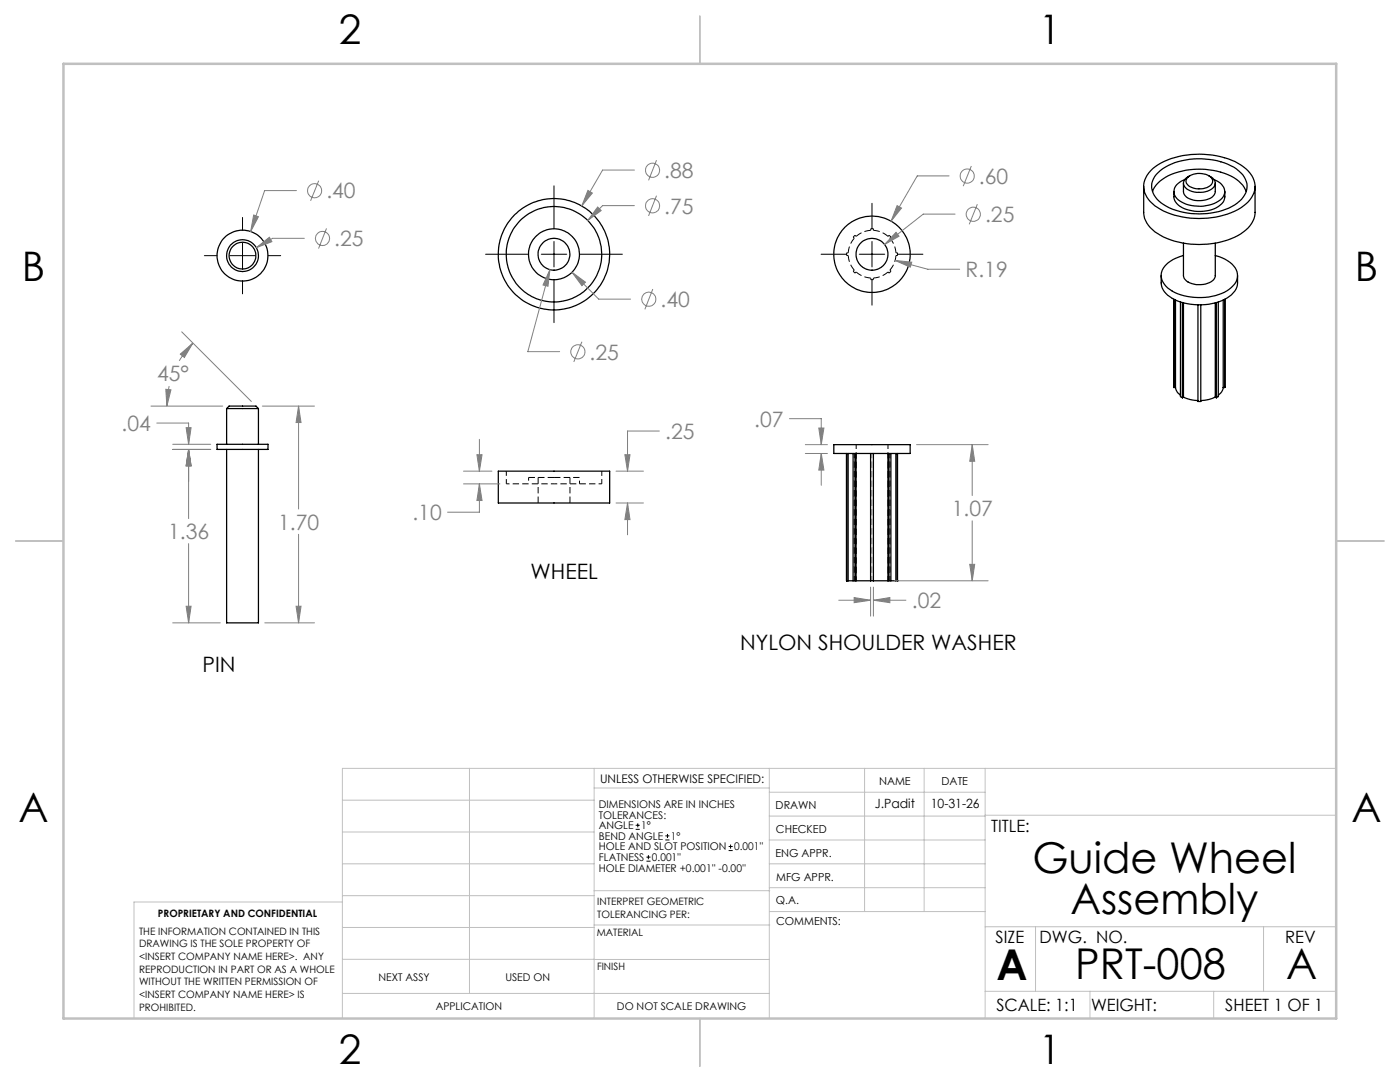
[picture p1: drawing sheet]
<svg xmlns="http://www.w3.org/2000/svg" width="279mm" height="216mm" viewBox="0 0 279 216" stroke-linecap="round" stroke-linejoin="round" font-family="sans-serif">
<g fill="none" stroke="#000" stroke-width=".25">
<path d="M228.2 37.2v5.2a5.4 5.4 0 0 0 3.4 4.6 17.2 17.2 0 0 0 16-.3 5.3 5.3 0 0 0 2.9-4.3v-5.2M230 38.2a7.6 7.6 0 0 1 5.9-4.1 14.1 14.1 0 0 1 11.3 2l.8 .8 .7 1.3M230 33.7a16.2 16.2 0 0 1 14.3-2.2 8.3 8.3 0 0 1 6 4.5 4.8 4.8 0 0 1-2.7 5.5 17 17 0 0 1-17.1-.4 4.4 4.4 0 0 1-.9-7zM230.8 34.8a11.6 11.6 0 0 1 9-3.1 11.4 11.4 0 0 1 8.2 3.2 3.7 3.7 0 0 1-1.1 5.6 14.6 14.6 0 0 1-13.5 1 5.2 5.2 0 0 1-3.6-4.5l.2-.9zM234.3 38.2v1.1a3.1 3.1 0 0 0 2.5 2.5 7.3 7.3 0 0 0 7-1.2l.6-.9v-1.5M236.2 36.5v1.7a2.06 2.06 0 0 0 2 1.7 4.4 4.4 0 0 0 4.1-1l.2-.6v-1.8M236.5 35.8a2.57 2.57 0 0 0-2.1 3.1 5.2 5.2 0 0 0 4.6 2.2 5.5 5.5 0 0 0 5.3-2.1 2.33 2.33 0 0 0-1.7-3l-.3-.2M237.2 35.2a3.7 3.7 0 0 1 4.7 .5 1.32 1.32 0 0 1-1 1.7 3.6 3.6 0 0 1-4.1-.8l-.1-.7zM237.5 35.1a1.54 1.54 0 0 0-1.1 2.1 4.4 4.4 0 0 0 5.6 .4 1.31 1.31 0 0 0-.4-2.3l-.4-.2M231.7 55v1.4a4 4 0 0 0 2.8 3.4 11.5 11.5 0 0 0 11.2-1l.7-.7 .4-.8 .2-2.3M234.3 59.7v17.6M234.6 59.9v17.4"/>
<path d="M236.2 51a6 6 0 0 0-4.4 3.3 3.6 3.6 0 0 0 2.2 3.8 11.7 11.7 0 0 0 11.3-.4 3 3 0 0 0 1.2-4.3 6.9 6.9 0 0 0-4-2.4M236.2 48.5v6.5a2.14 2.14 0 0 0 2.1 1.7 4 4 0 0 0 4.1-1.2l.1-.5v-6.5M244.1 59.9v17.4M244.4 59.7v17.6M234.3 77.2v.1M234.3 77.3h.3M234.6 77.3a2.09 2.09 0 0 0 1 1.5M235.6 60.3v18.8l.4 .3M236 60.4v19M236.2 79.2a6.9 6.9 0 0 0 2.9 .7M236.2 60.4v18.8M236.2 79.2l-.2 .2"/>
<path d="M239.1 60.8v19.3h.5v-19.3M242.5 79.2a6.9 6.9 0 0 1-2.9 .7M242.5 60.4v18.8M242.5 79.2l.2 .2M242.7 60.4v19M243.1 60.3v18.8l-.4 .3M244.1 77.3a2.09 2.09 0 0 1-1 1.5M244.1 77.3h.3M244.4 77.2v.1M43.3 88.7h10.2v1h-10.2zM45.2 81.5h6.4M45.2 81.5l.5-.5h5.4l.5 .5"/>
<path d="M45.2 89.7v34.6h6.4v-34.6M45.2 81.5v7.2M51.6 81.5v7.2M99.4 94h22.3v6.4h-22.3zM166.4 88.7h15.2v1.8h-15.2zM168.9 90.5v25.4M169.3 90.5v25.4M170.3 90.5v25.4M170.6 90.5v25.4M170.9 90.5v25.4M173.7 90.5v25.4M174.3 90.5v25.4"/>
<path d="M177.2 90.5v25.4M177.4 90.5v25.4M177.8 90.5v25.4M178.8 90.5v25.4M179.1 90.5v25.4M168.9 115.9h.1M168.9 115.9h.4M169.3 115.9h1M170.3 115.9h.3M170.6 115.9h.3M170.9 115.9h2.8M173.7 115.9h.6"/>
<path d="M174.3 115.9h2.9M177.2 115.9h.2M177.4 115.9h.4M177.8 115.9h1M178.8 115.9h.3M179.1 115.9h.1"/>
<circle cx="48.4" cy="51" r="5.1"/>
<circle cx="48.4" cy="51" r="2.67"/>
<circle cx="48.4" cy="51" r="3.2"/>
<circle cx="110.5" cy="50.7" r="9.5"/>
<circle cx="110.6" cy="50.7" r="5.1"/>
<circle cx="110.6" cy="50.7" r="3.2"/>
<circle cx="110.6" cy="50.7" r="11.1"/>
<circle cx="174" cy="50.7" r="7.6"/>
<circle cx="174" cy="50.7" r="3.2"/>
</g>
<path d="M101 96.5h9.6M105.5 95.3v1.2M110.6 96.5h9.5M115.7 96.5v-1.2" fill="none" stroke="#000" stroke-width=".2" stroke-dasharray="1.3 .6" stroke-dashoffset=".6" stroke-linecap="butt"/>
<g fill="none" stroke="#000" stroke-width=".2" stroke-dasharray="1.3 .6" stroke-linecap="butt">
<path d="M169 50.4v.6M169 51h.3M169.3 50.5l-.3-.1M169.3 51a4.8 4.8 0 0 0 1.2 2.9M170.3 54.1l.3 .4M170.3 47.3l.2 .2M170.5 47.5a4.8 4.8 0 0 0-1.2 3M170.5 53.9l-.2 .2M170.6 46.9l-.3 .4M170.6 54.5l.3-.2M170.9 47.2l-.3-.3M170.9 54.3a4.8 4.8 0 0 0 2.9 1.2"/>
<path d="M173.8 55.8h.5M173.8 45.6v.4M173.8 46a4.8 4.8 0 0 0-2.9 1.2M173.8 55.5v.3M174.3 55.5a4.8 4.8 0 0 0 2.9-1.2M174.3 46v-.4M174.3 45.6h-.5M174.3 55.8v-.3M177.2 47.2a4.8 4.8 0 0 0-2.9-1.2M177.2 54.3l.2 .2M177.4 54.5l.4-.4M177.4 46.9l-.2 .3"/>
<path d="M177.6 53.9a4.8 4.8 0 0 0 1.2-2.9M177.6 47.5l.2-.2M177.8 47.3l-.4-.4M177.8 54.1l-.2-.2M178.8 51h.3M178.8 50.5a4.8 4.8 0 0 0-1.2-3M179.1 51v-.6M179.1 50.4l-.3 .1M105.5 95.3h5.1M107.4 95.3v5.1M110.6 95.3h5.1M113.7 100.4v-5.1"/>
</g>
<path d="M101 94v2.5M120.1 96.5v-2.5M170.5 90.5v25.4M173.8 90.5v25.4M174.3 90.5v25.4M177.6 90.5v25.4" fill="none" stroke="#000" stroke-width=".2" stroke-dasharray="1.3 .6" stroke-dashoffset=".3" stroke-linecap="butt"/>
<path d="M170.9 88.7v27.2M177.2 115.9v-27.2" fill="none" stroke="#000" stroke-width=".2" stroke-dasharray="1.3 .6" stroke-dashoffset=".4" stroke-linecap="butt"/>
<g fill="none" stroke="#808080" stroke-width=".2">
<path d="M59.2 38h-6.4l-2.8 8.2M63.6 36.1l-1.6 4M117.3 38l.9 .5-2.1 2.6zM126.6 33.9h-6.3l-4.2 7.2M131 39.1l-1.6 4M131 32l-1.6 4M189.4 35.1h-6.3l-5.3 9M193.9 33.1l-1.7 4M50.6 42.9l1 .4-1.6 2.9zM51.2 49.4l2.6-2.1 .5 .9zM60.7 47.6h-6.3l-3.2 1.8M65.2 45.6l-1.6 4"/>
<path d="M109.7 53.8l-.3 3.3-1-.2zM109.7 53.8l-4.4 16.4h6.4M114.2 54.3l2.6 2-.7 .7zM114.2 54.3l5.3 5.4h6.3M119.3 41.3l.7 .7-2.7 2zM126.6 41h-6.3l-3 3M130.3 57.7l-1.6 4M178.6 52l3.4 .3-.3 1zM178.6 52l6.6 1.7h6.3M178.8 46.4l.6 .7-2.9 1.7zM179 41l.9 .5-2.1 2.6zM190.6 42.7h-6.3l-7.8 6.1"/>
<path d="M195.1 40.7l-1.7 4.1M33.1 77.7l1 .1-.8 3.2zM33.8 77l-.4 2-.1 2M36 70.7l2.5-2.2-1.7 2.8zM36.3 66.2l13.9 13.9M38.5 68.5a15.3 15.3 0 0 0-2.7 3.5M116.1 68.2l-1.6 4M30.1 81h14.3M31.3 84.4h6.3v4.3M34.5 89.7h7.6M34.5 88.7h7.6M37.1 85.3h1l-.5 3.4z"/>
<path d="M37.6 89.7l.5 3.3h-1zM37.6 89.7v13.8M52.4 81h10.4M59.6 81l.5 3.3h-1zM59.6 81v20.6M92.5 94h5.7M92.5 96.6h7.3M95.2 90.7h1l-.5 3.3zM95.7 96.6l.5 3.3h-1zM95.7 96.6v5.6h-6.4M95.7 87.7v6.3M122.9 94h5.5"/>
<path d="M124.7 90.7h1l-.5 3.3zM131.6 86h-6.4v8M157.6 83.5h6.3v5.2M160.7 88.7h4.4M160.7 90.5h4.4M163.4 85.4h1l-.5 3.3zM163.9 90.5l.5 3.3h-1zM163.9 90.5v6.3M182.9 88.7h14.3M194 88.7l.5 3.3h-1zM194 88.7v10.2M37.6 108.5v15.8"/>
<path d="M59.6 106.6v17.7M122.9 100.4h5.5M125.2 100.4l.5 3.3h-1zM125.2 100.4v6.3M167.4 119.8h6.3M170.5 119.2l3.2 .6-3.2 .5zM173.7 117.2v5.7M174.3 119.8l3.3-.6v1.1zM174.3 117.2v5.7M174.3 119.8h6.5M178.5 115.9h18.7M193.5 112.6h1l-.5 3.3z"/>
<path d="M194 103.9v12M34.5 124.3h9.5M37.1 121h1l-.5 3.3zM52.8 124.3h10M59.1 121h1l-.5 3.3z"/>
<circle cx="62.8" cy="38.1" r="1.42"/>
<circle cx="130.2" cy="34" r="1.41"/>
<circle cx="193" cy="35.1" r="1.42"/>
<circle cx="64.4" cy="47.6" r="1.42"/>
<circle cx="129.5" cy="59.7" r="1.4"/>
<circle cx="130.2" cy="41.1" r="1.41"/>
<circle cx="194.2" cy="42.8" r="1.41"/>
<circle cx="115.3" cy="70.2" r="1.41"/>
</g>
<g fill="none" stroke="#000" stroke-width=".2">
<path d="M110.6 37.1v8.5M40.8 51h2.5M45.9 51h5M48.4 43.4v2.5M48.4 48.5v5.1M48.4 56.1v2.5M53.5 51h2.5M96.9 50.7h8.6M108 50.7h5.1M110.6 48.2v5.1M110.6 55.8v8.6M115.6 50.7h8.6"/>
<path d="M163.9 50.7h5M171.5 50.7h5.1M174 40.6v5M174 48.2v5.1M174 55.8v5.1M179.1 50.7h5.1M126.9 165.5h.8M126.9 164.7h.8M127.3 164.3v.8M129 171.8h.8M129 171h.8M129.4 170.6v.8"/>
<path d="M132.8 167.6h.8M132.8 166.8h.8M133.2 166.4v.8M145.4 169.7h.8M145.4 168.9h.8M145.8 168.5v.8"/>
</g>
<g fill="none" stroke="#c0c0c0" stroke-width=".2">
<path d="M68.3 159.7h50.3M93.7 153.3v44.9M118.6 153.3v49.9M118.6 157.2h34.9M153.5 153.3v49.9M153.5 158.1h43.1M172.5 153.3v28.6M184.4 153.3v28.6M196.6 153.3v49.9M266.7 153.3h-198.4v49.9M68.3 178.7h50.3M68.3 172.4h50.3"/>
<path d="M68.3 166h50.3M68.3 180h-41.6v23.2M118.6 177.7h35M153.5 167.6h43.1M153.5 162.8h43.1M153.5 172.4h43.1M153.5 177.1h43.1M196.6 162.7h70.1M68.3 198.2h85.2M68.3 191.4l85.2 .1M68.3 185.1h50.3M118.6 184.6h35"/>
<path d="M153.6 181.9h43M196.6 197.8h70.1M196.6 184.9h70.1M206.7 184.9v12.9M217.5 197.8v5.4M242.2 197.8v5.4M252.2 184.9v12.9"/>
</g>
<path d="M139.7 3.2v9.5M3.1 107.9h9.6M266.7 107.9h9.5M139.7 203.2v9.6" fill="none" stroke="#c0c0c0" stroke-width=".25"/>
<path d="M12.7 12.7h254v190.5h-254z" fill="none" stroke="#c0c0c0" stroke-width=".5"/>
<path d="M59.6 81l.5 3.3h-1zM59.1 121h1l-.5 3.3zM37.6 89.7l.5 3.3h-1zM37.1 121h1l-.5 3.3zM37.6 89.7l.5 3.3h-1zM37.1 85.3h1l-.5 3.4zM36 70.7l2.5-2.2-1.7 2.8zM33.1 77.7l1 .1-.8 3.2zM50.6 42.9l-.6 3.3 1.6-2.9zM51.2 49.4l3.1-1.2-.5-.9zM125.2 100.4l.5 3.3h-1zM124.7 90.7h1l-.5 3.3zM95.7 96.6l.5 3.3h-1zM95.2 90.7h1l-.5 3.3zM109.7 53.8l-1.3 3.1 1 .2zM114.2 54.3l1.9 2.7 .7-.7zM119.3 41.3l-2 2.7 2.7-2zM117.3 38l-1.2 3.1 2.1-2.6zM179 41l-1.2 3.1 2.1-2.6zM178.8 46.4l-2.3 2.4 2.9-1.7zM178.6 52l3.1 1.3 .3-1zM194 88.7l.5 3.3h-1zM193.5 112.6h1l-.5 3.3zM163.4 85.4h1l-.5 3.3zM163.9 90.5l.5 3.3h-1zM170.5 119.2l3.2 .6-3.2 .5zM174.3 119.8l3.3-.6v1.1z" fill="#808080"/>
<g font-size="8.5">
<text x="206" y="174.2">Guide Wheel</text>
<text x="213.6" y="182.3">Assembly</text>
<text x="198.9" y="195.5">A</text>
<text x="214.6" y="195.4">PRT-008</text>
<text x="256.7" y="195.4">A</text>
</g>
<g font-size="8.1">
<text x="67.6" y="8.9">2</text>
<text x="207.3" y="8.9">1</text>
<text x="4.4" y="56.2">B</text>
<text x="270.4" y="56.2">B</text>
<text x="3.7" y="164.1">A</text>
<text x="269.7" y="164.1">A</text>
<text x="67.6" y="212.4">2</text>
<text x="207.3" y="212.4">1</text>
</g>
<g font-size="4.2" fill="#808080">
<text x="132.6" y="35.5">.88</text>
<text x="65.1" y="39.6">.40</text>
<text x="195.4" y="36.7">.60</text>
<text x="132.6" y="42.6">.75</text>
<text x="196.6" y="44.3">.25</text>
<text x="66.7" y="49.1">.25</text>
<text x="192.7" y="55.3">R.19</text>
<text x="131.8" y="61.2">.40</text>
<text x="117.7" y="71.7">.25</text>
<text x="31.4" y="76.1">45°</text>
<text x="24.3" y="86">.04</text>
<text x="132.8" y="87.6">.25</text>
<text x="150.5" y="85.1">.07</text>
<text x="33.6" y="107.6">1.36</text>
<text x="55.5" y="105.7">1.70</text>
<text x="82.3" y="103.8">.10</text>
<text x="189.9" y="103">1.07</text>
<text x="182" y="121.3">.02</text>
</g>
<g font-size="4.2">
<text x="105.9" y="115.5">WHEEL</text>
<text x="147.7" y="129.7">NYLON SHOULDER WASHER</text>
<text x="40.4" y="134.1">PIN</text>
</g>
<g font-size="3.4">
<text x="197.8" y="166">TITLE:</text>
<text x="198.7" y="188.1">SIZE</text>
<text x="207.5" y="188.1">DWG. NO.</text>
<text x="256.5" y="188.2">REV</text>
<text x="198.8" y="201.7">SCALE: 1:1</text>
<text x="217.7" y="201.8">WEIGHT:</text>
<text x="244.5" y="201.7">SHEET 1 OF 1</text>
</g>
<g font-size="2.5">
<text x="174.6" y="161.3">J.Padit</text>
<text x="185.8" y="161.3">10-31-26</text>
</g>
<text font-size="2.4" x="119.8" y="156.2">UNLESS OTHERWISE SPECIFIED:</text>
<g font-size="2.2">
<text x="154.8" y="161.4">DRAWN</text>
<text x="175.4" y="156.6">NAME</text>
<text x="187.9" y="156.7">DATE</text>
<text x="154.9" y="166.3">CHECKED</text>
<text x="154.8" y="170.9">ENG APPR.</text>
<text x="154.9" y="175.7">MFG APPR.</text>
<text x="154.9" y="180.4">Q.A.</text>
<text x="154.9" y="184.6">COMMENTS:</text>
</g>
<g font-size="2.1">
<text x="119.5" y="161.2">DIMENSIONS ARE IN INCHES</text>
<text x="119.5" y="163.4">TOLERANCES:</text>
<text x="119.5" y="165.5">ANGLE</text>
<text x="119.5" y="167.6">BEND ANGLE</text>
<text x="128" y="165.5">1°</text>
<text x="133.9" y="167.6">1°</text>
<text x="119.5" y="169.7">HOLE AND SLOT POSITION</text>
<text x="119.5" y="171.8">FLATNESS</text>
<text x="119.5" y="173.9">HOLE DIAMETER +0.001'' -0.00''</text>
<text x="130.1" y="171.8">0.001''</text>
<text x="146.5" y="169.7">0.001''</text>
<text x="75.5" y="195.7">NEXT ASSY</text>
<text x="100.9" y="195.7">USED ON</text>
<text x="86.9" y="201.5">APPLICATION</text>
<text x="123.1" y="201.6">DO NOT SCALE DRAWING</text>
</g>
<g font-size="2">
<text x="31.5" y="182.9">PROPRIETARY AND CONFIDENTIAL</text>
<text x="119.2" y="180.6">INTERPRET GEOMETRIC</text>
<text x="119.2" y="183.1">TOLERANCING PER:</text>
<text x="27.8" y="186.5">THE INFORMATION CONTAINED IN THIS</text>
<text x="27.8" y="189">DRAWING IS THE SOLE PROPERTY OF</text>
<text x="27.8" y="191.6">&lt;INSERT COMPANY NAME HERE&gt;. ANY</text>
<text x="119.1" y="186.7">MATERIAL</text>
<text x="27.8" y="194.1">REPRODUCTION IN PART OR AS A WHOLE</text>
<text x="27.8" y="196.6">WITHOUT THE WRITTEN PERMISSION OF</text>
<text x="119.1" y="193.5">FINISH</text>
<text x="27.8" y="199.1">&lt;INSERT COMPANY NAME HERE&gt; IS</text>
<text x="27.8" y="201.7">PROHIBITED.</text>
</g>
</svg>
